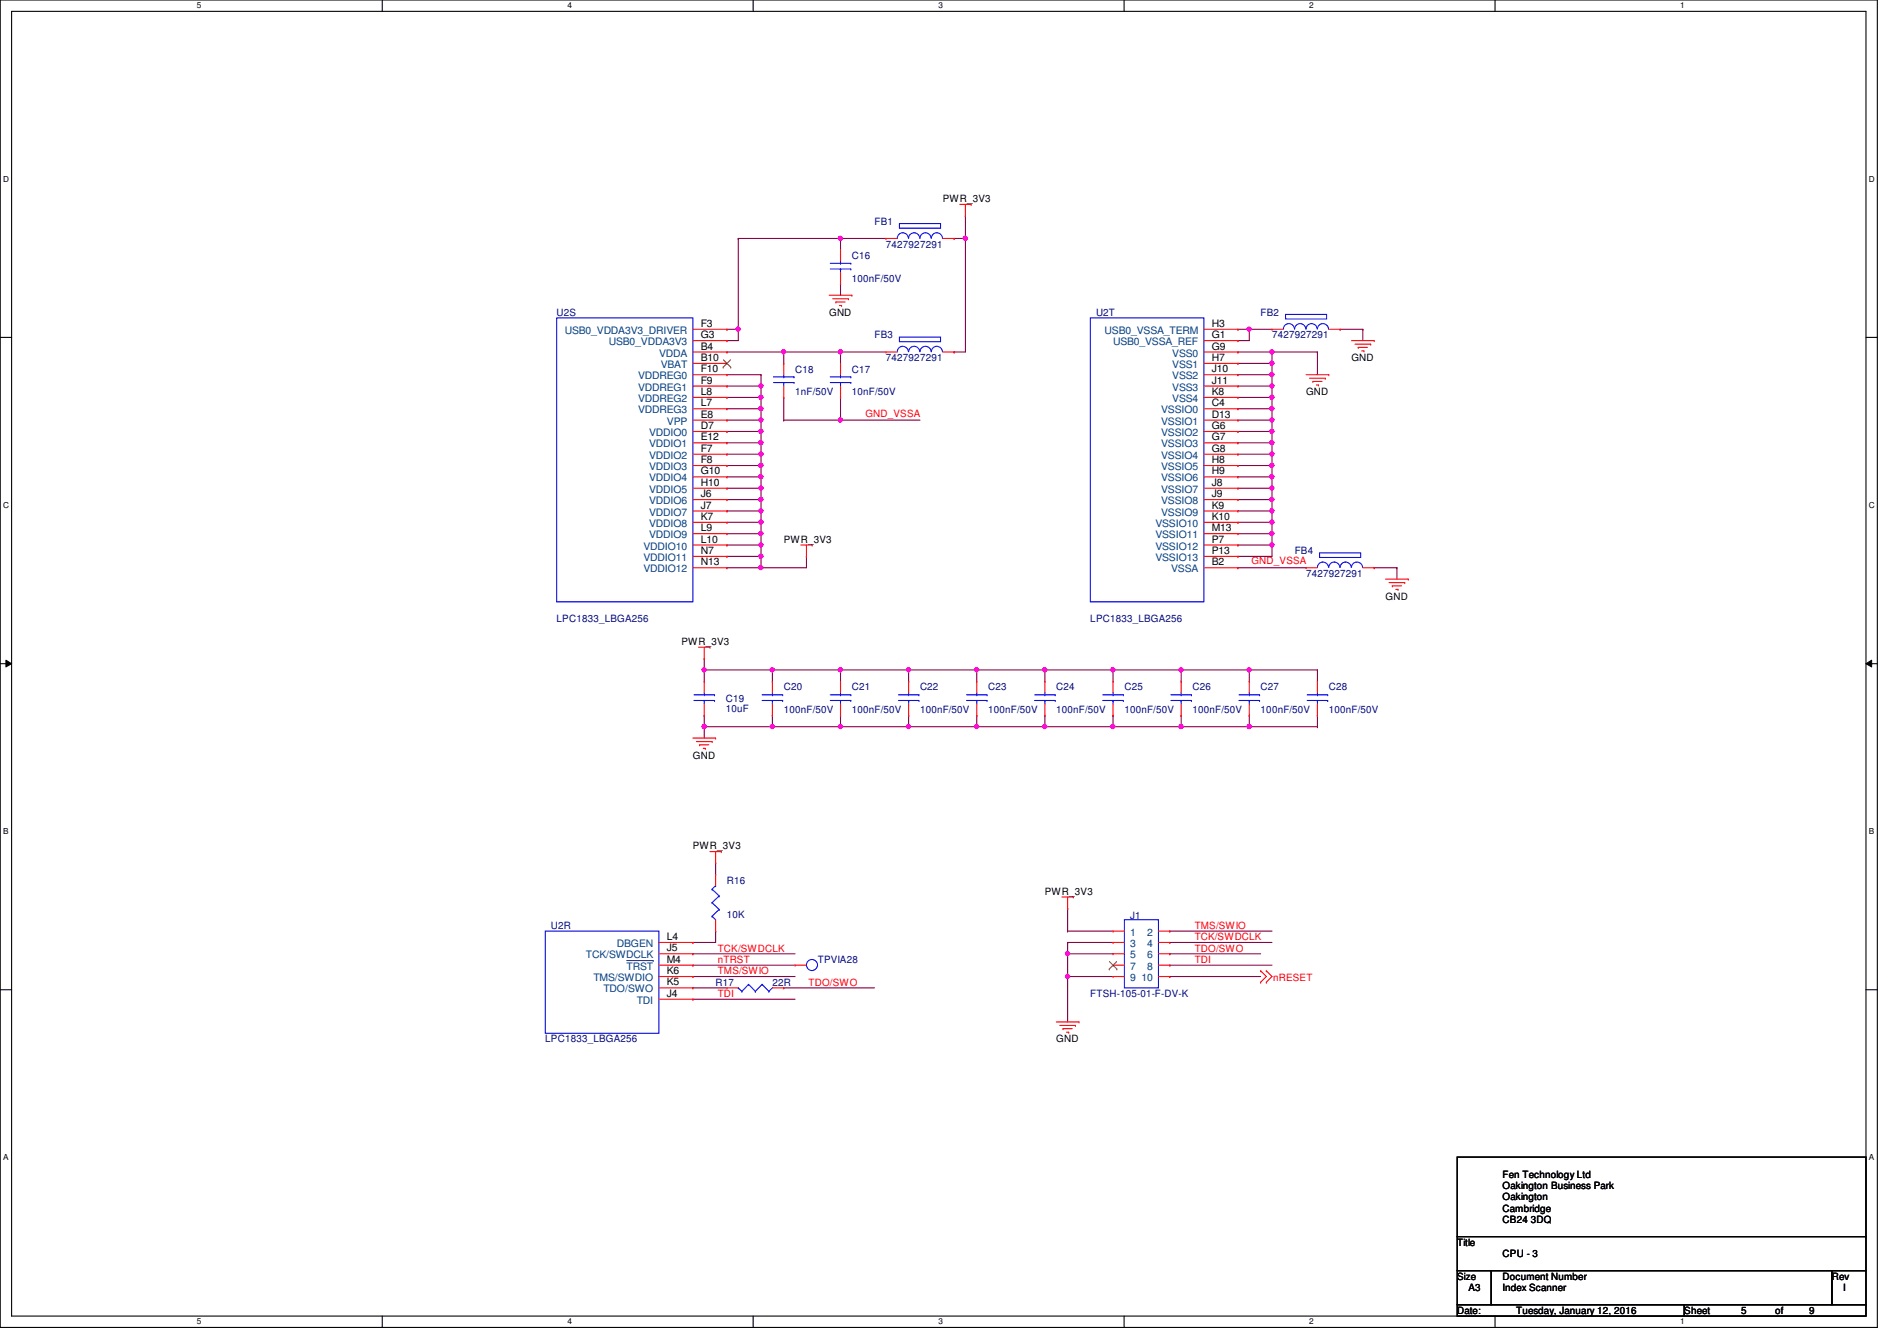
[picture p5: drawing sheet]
<svg xmlns="http://www.w3.org/2000/svg" width="297mm" height="210mm" viewBox="0 0 297 210" stroke-linecap="round" stroke-linejoin="round" font-family="sans-serif">
<path d="M0 0h294v207.9h-294zM1.8 1.8h290.4v204.3h-290.4z" fill="none" stroke="#000" stroke-width=".17"/>
<g fill="#fff">
<path d="M30.8 .2h.7v1.4h-.7z"/>
<path d="M30.8 206.2h.7v1.4h-.7z"/>
</g>
<path d="M59.9 0v1.8M59.9 206.1v1.8" fill="none" stroke="#000" stroke-width=".17"/>
<g fill="#fff">
<path d="M88.9 .2h.6v1.4h-.6z"/>
<path d="M88.9 206.2h.6v1.4h-.6z"/>
</g>
<path d="M117.9 0v1.8M117.9 206.1v1.8" fill="none" stroke="#000" stroke-width=".17"/>
<g fill="#fff">
<path d="M146.9 .2h.7v1.4h-.7z"/>
<path d="M146.9 206.2h.7v1.4h-.7z"/>
</g>
<path d="M176 0v1.8M176 206.1v1.8" fill="none" stroke="#000" stroke-width=".17"/>
<g fill="#fff">
<path d="M205 .2h.7v1.4h-.7z"/>
<path d="M205 206.2h.7v1.4h-.7z"/>
</g>
<path d="M234.1 0v1.8M234.1 206.1v1.8" fill="none" stroke="#000" stroke-width=".17"/>
<g fill="#fff">
<path d="M263.1 .2h.7v1.4h-.7z"/>
<path d="M263.1 206.2h.7v1.4h-.7z"/>
<path d="M.5 27.3h.9v1.4h-.9z"/>
<path d="M292.6 27.3h.9v1.4h-.9z"/>
<path d="M.5 78.4h.9v1.4h-.9z"/>
<path d="M292.6 78.4h.9v1.4h-.9z"/>
</g>
<path d="M0 52.8h1.8M292.2 52.8h1.8" fill="none" stroke="#000" stroke-width=".17"/>
<g fill="#fff">
<path d="M.5 129.5h.8v1.4h-.8z"/>
<path d="M292.6 129.5h.9v1.4h-.9z"/>
</g>
<path d="M0 103.9h1.8M292.2 103.9h1.8" fill="none" stroke="#000" stroke-width=".17"/>
<path d="M.9 103.4l.9 .5-.9 .5zM292.2 103.9l.9-.5v1z" fill="#000"/>
<path d="M.9 103.4l.9 .5-.9 .5zM292.2 103.9l.9-.5v1z" fill="none" stroke="#000" stroke-width=".16"/>
<g fill="#fff">
<path d="M.5 180.5h.8v1.4h-.8z"/>
<path d="M292.6 180.5h.9v1.4h-.9z"/>
</g>
<path d="M0 155h1.8M292.2 155h1.8" fill="none" stroke="#000" stroke-width=".17"/>
<path d="M113.8 67.6h.1M113.8 67.6h5.4M119.2 67.6h.1M119.2 67.6v1.7M113.8 88.9h.1M113.8 87.1h.1M113.8 87.1h5.4M119.2 87.1h.1M119.2 87.1v1.8h-5.4" fill="none" stroke="#800040" stroke-width=".17"/>
<circle cx="119.1" cy="88.9" r=".32" fill="#f0f"/>
<circle cx="119.1" cy="88.9" r=".32" fill="none" stroke="#f0f" stroke-width=".17"/>
<circle cx="119.1" cy="87.1" r=".32" fill="#f0f"/>
<circle cx="119.1" cy="87.1" r=".32" fill="none" stroke="#f0f" stroke-width=".17"/>
<path d="M113.8 85.3h.1M113.8 85.3h5.4M119.2 85.3h.1M119.2 85.3v1.8" fill="none" stroke="#800040" stroke-width=".17"/>
<circle cx="119.1" cy="85.3" r=".32" fill="#f0f"/>
<circle cx="119.1" cy="85.3" r=".32" fill="none" stroke="#f0f" stroke-width=".17"/>
<path d="M113.8 83.6h.1M113.8 81.8h.1M113.8 83.6h5.4M113.8 81.8h5.4M119.2 83.6h.1M119.2 81.8h.1M119.2 81.8v3.5" fill="none" stroke="#800040" stroke-width=".17"/>
<circle cx="119.1" cy="83.5" r=".32" fill="#f0f"/>
<circle cx="119.1" cy="83.5" r=".32" fill="none" stroke="#f0f" stroke-width=".17"/>
<path d="M113.8 80h.1M113.8 80h5.4M119.2 80h.1M119.2 80v1.8" fill="none" stroke="#800040" stroke-width=".17"/>
<circle cx="119.1" cy="81.8" r=".32" fill="#f0f"/>
<circle cx="119.1" cy="81.8" r=".32" fill="none" stroke="#f0f" stroke-width=".17"/>
<path d="M113.8 78.2h.1M113.8 78.2h5.4M119.2 78.2h.1M119.2 78.2v1.8" fill="none" stroke="#800040" stroke-width=".17"/>
<circle cx="119.1" cy="80" r=".32" fill="#f0f"/>
<circle cx="119.1" cy="80" r=".32" fill="none" stroke="#f0f" stroke-width=".17"/>
<circle cx="119.1" cy="78.2" r=".32" fill="#f0f"/>
<circle cx="119.1" cy="78.2" r=".32" fill="none" stroke="#f0f" stroke-width=".17"/>
<path d="M113.8 76.5h.1M113.8 76.5h5.4M119.2 76.5h.1M119.2 76.5v1.7" fill="none" stroke="#800040" stroke-width=".17"/>
<circle cx="119.1" cy="76.4" r=".32" fill="#f0f"/>
<circle cx="119.1" cy="76.4" r=".32" fill="none" stroke="#f0f" stroke-width=".17"/>
<path d="M113.8 74.7h.1M113.8 74.7h5.4" fill="none" stroke="#800040" stroke-width=".17"/>
<circle cx="119.1" cy="74.6" r=".32" fill="#f0f"/>
<circle cx="119.1" cy="74.6" r=".32" fill="none" stroke="#f0f" stroke-width=".17"/>
<path d="M113.8 72.9h.1M113.8 71.1h.1M113.8 72.9h5.4M113.8 71.1h5.4M119.2 74.7h.1M119.2 72.9h.1M119.2 71.1h.1M119.2 71.1v5.4" fill="none" stroke="#800040" stroke-width=".17"/>
<circle cx="119.1" cy="72.9" r=".32" fill="#f0f"/>
<circle cx="119.1" cy="72.9" r=".32" fill="none" stroke="#f0f" stroke-width=".17"/>
<circle cx="119.1" cy="71.1" r=".32" fill="#f0f"/>
<circle cx="119.1" cy="71.1" r=".32" fill="none" stroke="#f0f" stroke-width=".17"/>
<path d="M113.8 69.3h.1M113.8 69.3h5.4M119.2 69.3h.1M119.2 69.3v1.8" fill="none" stroke="#800040" stroke-width=".17"/>
<circle cx="119.1" cy="69.3" r=".32" fill="#f0f"/>
<circle cx="119.1" cy="69.3" r=".32" fill="none" stroke="#f0f" stroke-width=".17"/>
<path d="M113.8 58.7h.1M113.8 58.7h5.4M119.2 58.7h.1M119.2 58.7v1.8" fill="none" stroke="#800040" stroke-width=".17"/>
<circle cx="119.1" cy="60.4" r=".32" fill="#f0f"/>
<circle cx="119.1" cy="60.4" r=".32" fill="none" stroke="#f0f" stroke-width=".17"/>
<path d="M113.8 60.5h.1M113.8 60.5h5.4M119.2 60.5h.1M119.2 60.5v1.7" fill="none" stroke="#800040" stroke-width=".17"/>
<circle cx="119.1" cy="62.2" r=".32" fill="#f0f"/>
<circle cx="119.1" cy="62.2" r=".32" fill="none" stroke="#f0f" stroke-width=".17"/>
<path d="M113.8 62.2h.1M113.8 62.2h5.4M119.2 62.2h.1M119.2 62.2v1.8" fill="none" stroke="#800040" stroke-width=".17"/>
<circle cx="119.1" cy="64" r=".32" fill="#f0f"/>
<circle cx="119.1" cy="64" r=".32" fill="none" stroke="#f0f" stroke-width=".17"/>
<path d="M113.8 64h.1M113.8 65.8h.1M113.8 64h5.4M113.8 65.8h5.4M119.2 64h.1M119.2 65.8h.1M119.2 64v3.6" fill="none" stroke="#800040" stroke-width=".17"/>
<circle cx="119.1" cy="67.5" r=".32" fill="#f0f"/>
<circle cx="119.1" cy="67.5" r=".32" fill="none" stroke="#f0f" stroke-width=".17"/>
<circle cx="119.1" cy="65.8" r=".32" fill="#f0f"/>
<circle cx="119.1" cy="65.8" r=".32" fill="none" stroke="#f0f" stroke-width=".17"/>
<path d="M193.8 55.1h.1M193.8 55.1h5.4M199.2 55.1h.1M199.2 55.1v1.8M119.2 88.9h.1M126.3 87.1h.1M126.3 87.1v1.8h-7.1M193.8 87.1h.1M193.8 85.3h.1M193.8 87.1h5.4M193.8 85.3h5.4" fill="none" stroke="#800040" stroke-width=".17"/>
<circle cx="199.2" cy="85.3" r=".32" fill="#f0f"/>
<circle cx="199.2" cy="85.3" r=".32" fill="none" stroke="#f0f" stroke-width=".17"/>
<path d="M193.8 83.6h.1M193.8 83.6h5.4M199.2 85.3h.1M199.2 83.6h.1M199.2 83.6v3.5" fill="none" stroke="#800040" stroke-width=".17"/>
<circle cx="199.2" cy="83.5" r=".32" fill="#f0f"/>
<circle cx="199.2" cy="83.5" r=".32" fill="none" stroke="#f0f" stroke-width=".17"/>
<path d="M193.8 81.8h.1M193.8 80h.1M193.8 81.8h5.4M193.8 80h5.4M199.2 81.8h.1M199.2 80h.1M199.2 80v3.6" fill="none" stroke="#800040" stroke-width=".17"/>
<circle cx="199.2" cy="81.8" r=".32" fill="#f0f"/>
<circle cx="199.2" cy="81.8" r=".32" fill="none" stroke="#f0f" stroke-width=".17"/>
<path d="M193.8 78.2h.1M193.8 78.2h5.4M199.2 78.2h.1M199.2 78.2v1.8" fill="none" stroke="#800040" stroke-width=".17"/>
<circle cx="199.2" cy="80" r=".32" fill="#f0f"/>
<circle cx="199.2" cy="80" r=".32" fill="none" stroke="#f0f" stroke-width=".17"/>
<circle cx="199.2" cy="78.2" r=".32" fill="#f0f"/>
<circle cx="199.2" cy="78.2" r=".32" fill="none" stroke="#f0f" stroke-width=".17"/>
<path d="M193.8 76.5h.1M193.8 74.7h.1M193.8 76.5h5.4M193.8 74.7h5.4M199.2 76.5h.1M199.2 74.7h.1M199.2 74.7v3.5" fill="none" stroke="#800040" stroke-width=".17"/>
<circle cx="199.2" cy="76.4" r=".32" fill="#f0f"/>
<circle cx="199.2" cy="76.4" r=".32" fill="none" stroke="#f0f" stroke-width=".17"/>
<circle cx="199.2" cy="74.6" r=".32" fill="#f0f"/>
<circle cx="199.2" cy="74.6" r=".32" fill="none" stroke="#f0f" stroke-width=".17"/>
<path d="M193.8 72.9h.1M193.8 71.1h.1M193.8 72.9h5.4M193.8 71.1h5.4M199.2 72.9h.1M199.2 71.1h.1M199.2 71.1v3.6" fill="none" stroke="#800040" stroke-width=".17"/>
<circle cx="199.2" cy="72.9" r=".32" fill="#f0f"/>
<circle cx="199.2" cy="72.9" r=".32" fill="none" stroke="#f0f" stroke-width=".17"/>
<circle cx="199.2" cy="71.1" r=".32" fill="#f0f"/>
<circle cx="199.2" cy="71.1" r=".32" fill="none" stroke="#f0f" stroke-width=".17"/>
<path d="M193.8 69.3h.1M193.8 69.3h5.4M199.2 69.3h.1M199.2 69.3v1.8" fill="none" stroke="#800040" stroke-width=".17"/>
<circle cx="199.2" cy="69.3" r=".32" fill="#f0f"/>
<circle cx="199.2" cy="69.3" r=".32" fill="none" stroke="#f0f" stroke-width=".17"/>
<path d="M193.8 67.6h.1M193.8 65.8h.1M193.8 67.6h5.4M193.8 65.8h5.4M199.2 67.6h.1M199.2 65.8h.1M199.2 65.8v3.5" fill="none" stroke="#800040" stroke-width=".17"/>
<circle cx="199.2" cy="67.5" r=".32" fill="#f0f"/>
<circle cx="199.2" cy="67.5" r=".32" fill="none" stroke="#f0f" stroke-width=".17"/>
<circle cx="199.2" cy="65.8" r=".32" fill="#f0f"/>
<circle cx="199.2" cy="65.8" r=".32" fill="none" stroke="#f0f" stroke-width=".17"/>
<path d="M193.8 64h.1M193.8 64h5.4" fill="none" stroke="#800040" stroke-width=".17"/>
<circle cx="199.2" cy="64" r=".32" fill="#f0f"/>
<circle cx="199.2" cy="64" r=".32" fill="none" stroke="#f0f" stroke-width=".17"/>
<path d="M193.8 62.2h.1M193.8 62.2h5.4M199.2 64h.1M199.2 64v1.8" fill="none" stroke="#800040" stroke-width=".17"/>
<circle cx="199.2" cy="62.2" r=".32" fill="#f0f"/>
<circle cx="199.2" cy="62.2" r=".32" fill="none" stroke="#f0f" stroke-width=".17"/>
<path d="M193.8 60.5h.1M193.8 60.5h5.4M199.2 62.2h.1M199.2 62.2v1.8" fill="none" stroke="#800040" stroke-width=".17"/>
<circle cx="199.2" cy="60.4" r=".32" fill="#f0f"/>
<circle cx="199.2" cy="60.4" r=".32" fill="none" stroke="#f0f" stroke-width=".17"/>
<path d="M193.8 58.7h.1M193.8 58.7h5.4M199.2 60.5h.1M199.2 60.5v1.7" fill="none" stroke="#800040" stroke-width=".17"/>
<circle cx="199.2" cy="58.6" r=".32" fill="#f0f"/>
<circle cx="199.2" cy="58.6" r=".32" fill="none" stroke="#f0f" stroke-width=".17"/>
<path d="M193.8 56.9h.1M193.8 56.9h5.4M199.2 58.7h.1M199.2 58.7v1.8" fill="none" stroke="#800040" stroke-width=".17"/>
<circle cx="199.2" cy="56.9" r=".32" fill="#f0f"/>
<circle cx="199.2" cy="56.9" r=".32" fill="none" stroke="#f0f" stroke-width=".17"/>
<path d="M199.2 56.9h.1M199.2 55.1h.1M199.2 56.9v1.8M199.2 55.1h7.1" fill="none" stroke="#800040" stroke-width=".17"/>
<circle cx="199.2" cy="55.1" r=".32" fill="#f0f"/>
<circle cx="199.2" cy="55.1" r=".32" fill="none" stroke="#f0f" stroke-width=".17"/>
<path d="M206.3 55.1h.1M206.3 55.1v3.6M110.3 112h.1M110.3 113.8h.1M110.3 112v1.8M110.3 113.8h10.6" fill="none" stroke="#800040" stroke-width=".17"/>
<circle cx="120.9" cy="113.8" r=".32" fill="#f0f"/>
<circle cx="120.9" cy="113.8" r=".32" fill="none" stroke="#f0f" stroke-width=".17"/>
<circle cx="110.3" cy="113.8" r=".32" fill="#f0f"/>
<circle cx="110.3" cy="113.8" r=".32" fill="none" stroke="#f0f" stroke-width=".17"/>
<path d="M185 112h.1M185 113.8h.1M185 112v1.8M195.6 112h.1M195.6 112v1.8h-10.6" fill="none" stroke="#800040" stroke-width=".17"/>
<circle cx="195.6" cy="113.8" r=".32" fill="#f0f"/>
<circle cx="195.6" cy="113.8" r=".32" fill="none" stroke="#f0f" stroke-width=".17"/>
<circle cx="184.9" cy="113.8" r=".32" fill="#f0f"/>
<circle cx="184.9" cy="113.8" r=".32" fill="none" stroke="#f0f" stroke-width=".17"/>
<path d="M163.6 112h.1M163.6 113.8h.1M163.6 113.8h21.4M163.6 112v1.8M174.3 112h.1M174.3 113.8h.1M174.3 112v1.8" fill="none" stroke="#800040" stroke-width=".17"/>
<circle cx="174.3" cy="113.8" r=".32" fill="#f0f"/>
<circle cx="174.3" cy="113.8" r=".32" fill="none" stroke="#f0f" stroke-width=".17"/>
<circle cx="163.6" cy="113.8" r=".32" fill="#f0f"/>
<circle cx="163.6" cy="113.8" r=".32" fill="none" stroke="#f0f" stroke-width=".17"/>
<path d="M142.3 112h.1M142.3 113.8h.1M142.3 113.8h21.3M142.3 112v1.8M152.9 112h.1M152.9 113.8h.1M152.9 112v1.8" fill="none" stroke="#800040" stroke-width=".17"/>
<circle cx="152.9" cy="113.8" r=".32" fill="#f0f"/>
<circle cx="152.9" cy="113.8" r=".32" fill="none" stroke="#f0f" stroke-width=".17"/>
<circle cx="142.3" cy="113.8" r=".32" fill="#f0f"/>
<circle cx="142.3" cy="113.8" r=".32" fill="none" stroke="#f0f" stroke-width=".17"/>
<path d="M120.9 112h.1M120.9 113.8h.1M120.9 113.8h21.4M120.9 112v1.8M131.6 112h.1M131.6 113.8h.1M131.6 112v1.8" fill="none" stroke="#800040" stroke-width=".17"/>
<circle cx="131.6" cy="113.8" r=".32" fill="#f0f"/>
<circle cx="131.6" cy="113.8" r=".32" fill="none" stroke="#f0f" stroke-width=".17"/>
<path d="M110.3 104.9h.1M110.3 104.9v1.8" fill="none" stroke="#800040" stroke-width=".17"/>
<circle cx="110.3" cy="104.9" r=".32" fill="#f0f"/>
<circle cx="110.3" cy="104.9" r=".32" fill="none" stroke="#f0f" stroke-width=".17"/>
<path d="M110.3 104.9h.1M110.3 104.9h10.6M195.6 104.9h.1M195.6 104.9v1.8" fill="none" stroke="#800040" stroke-width=".17"/>
<circle cx="195.6" cy="104.9" r=".32" fill="#f0f"/>
<circle cx="195.6" cy="104.9" r=".32" fill="none" stroke="#f0f" stroke-width=".17"/>
<path d="M185 104.9h.1M185 104.9v1.8" fill="none" stroke="#800040" stroke-width=".17"/>
<circle cx="184.9" cy="104.9" r=".32" fill="#f0f"/>
<circle cx="184.9" cy="104.9" r=".32" fill="none" stroke="#f0f" stroke-width=".17"/>
<path d="M174.3 104.9h.1M174.3 104.9v1.8M185 104.9h.1M185 104.9h10.6" fill="none" stroke="#800040" stroke-width=".17"/>
<circle cx="174.3" cy="104.9" r=".32" fill="#f0f"/>
<circle cx="174.3" cy="104.9" r=".32" fill="none" stroke="#f0f" stroke-width=".17"/>
<path d="M163.6 104.9h.1M163.6 104.9v1.8M174.3 104.9h.1M174.3 104.9h10.7" fill="none" stroke="#800040" stroke-width=".17"/>
<circle cx="163.6" cy="104.9" r=".32" fill="#f0f"/>
<circle cx="163.6" cy="104.9" r=".32" fill="none" stroke="#f0f" stroke-width=".17"/>
<path d="M152.9 104.9h.1M152.9 104.9v1.8M163.6 104.9h.1M163.6 104.9h10.7" fill="none" stroke="#800040" stroke-width=".17"/>
<circle cx="152.9" cy="104.9" r=".32" fill="#f0f"/>
<circle cx="152.9" cy="104.9" r=".32" fill="none" stroke="#f0f" stroke-width=".17"/>
<path d="M142.3 104.9h.1M142.3 104.9v1.8M152.9 104.9h.1M152.9 104.9h10.7" fill="none" stroke="#800040" stroke-width=".17"/>
<circle cx="142.3" cy="104.9" r=".32" fill="#f0f"/>
<circle cx="142.3" cy="104.9" r=".32" fill="none" stroke="#f0f" stroke-width=".17"/>
<path d="M131.6 104.9h.1M131.6 104.9v1.8M142.3 104.9h.1M142.3 104.9h10.6" fill="none" stroke="#800040" stroke-width=".17"/>
<circle cx="131.6" cy="104.9" r=".32" fill="#f0f"/>
<circle cx="131.6" cy="104.9" r=".32" fill="none" stroke="#f0f" stroke-width=".17"/>
<path d="M120.9 104.9h.1M120.9 104.9v1.8M131.6 104.9h.1M131.6 104.9h10.7" fill="none" stroke="#800040" stroke-width=".17"/>
<circle cx="120.9" cy="104.9" r=".32" fill="#f0f"/>
<circle cx="120.9" cy="104.9" r=".32" fill="none" stroke="#f0f" stroke-width=".17"/>
<g fill="none" stroke="#800040" stroke-width=".17">
<path d="M110.3 103.1h.1M110.3 113.8h.1M110.3 103.1v1.8M110.3 113.8v1.8M120.9 104.9h.1M120.9 104.9h10.7M112.1 135.1h.1M112.1 135.1v1.8M108.5 147.6h.1M108.5 149.4h.1M108.5 151.1h.1M108.5 152.9h.1"/>
<path d="M108.5 156.5h.1M108.5 154.7h.1M108.5 149.4h16M108.5 151.1h16M108.5 152.9h16M108.5 156.5h16M108.5 154.7h5.3M112.1 145.8h.1M112.1 145.8v1.8h-3.6M122.7 154.7h.1M122.7 154.7h14.2M167.2 149.4h.1"/>
<path d="M167.2 152.9h.1M167.2 149.4h7.1M167.2 152.9h7.1M167.2 149.4v10.6"/>
</g>
<circle cx="167.1" cy="152.9" r=".32" fill="#f0f"/>
<circle cx="167.1" cy="152.9" r=".32" fill="none" stroke="#f0f" stroke-width=".17"/>
<path d="M167.2 147.6h.1M167.2 147.6h7.1M167.2 147.6v1.8" fill="none" stroke="#800040" stroke-width=".17"/>
<circle cx="167.1" cy="149.3" r=".32" fill="#f0f"/>
<circle cx="167.1" cy="149.3" r=".32" fill="none" stroke="#f0f" stroke-width=".17"/>
<g fill="none" stroke="#800040" stroke-width=".17">
<path d="M151.2 37.3h.1M151.2 37.3v17.8h-1.8M113.8 55.1h.1M113.8 55.1h8.9M131.6 55.1h.1M131.6 55.1h7.1M149.4 55.1h.1M193.8 88.9h.1M193.8 88.9h10.7M215.2 88.9h.1M215.2 88.9h3.5M218.7 88.9h.1"/>
<path d="M218.7 88.9v1.8M167.2 145.8h.1M167.2 142.2h.1M167.2 145.8h7.1M167.2 142.2v3.6M183.2 147.6h.1M183.2 145.8h.1M183.2 149.4h.1M183.2 151.1h.1M183.2 152.9h.1M183.2 145.8h16M183.2 147.6h16"/>
<path d="M183.2 149.4h14.2M183.2 151.1h16M183.2 152.9h14.2"/>
</g>
<circle cx="151.1" cy="37.3" r=".32" fill="#f0f"/>
<circle cx="151.1" cy="37.3" r=".32" fill="none" stroke="#f0f" stroke-width=".17"/>
<path d="M149.4 37.3h.1M151.2 33.8h.1M151.2 33.8v3.5h-1.8M122.7 55.1h.1M122.7 55.1v1.8M122.7 55.1h8.9M131.6 55.1h.1M131.6 55.1v1.8M131.6 65.8h.1M131.6 62.2h.1M131.6 62.2v3.6M131.6 65.8h12.5" fill="none" stroke="#800040" stroke-width=".17"/>
<circle cx="131.6" cy="55.1" r=".32" fill="#f0f"/>
<circle cx="131.6" cy="55.1" r=".32" fill="none" stroke="#f0f" stroke-width=".17"/>
<circle cx="122.7" cy="55.1" r=".32" fill="#f0f"/>
<circle cx="122.7" cy="55.1" r=".32" fill="none" stroke="#f0f" stroke-width=".17"/>
<path d="M122.7 62.2h.1M122.7 65.8h.1M122.7 62.2v3.6M122.7 65.8h8.9" fill="none" stroke="#800040" stroke-width=".17"/>
<circle cx="131.6" cy="65.8" r=".32" fill="#f0f"/>
<circle cx="131.6" cy="65.8" r=".32" fill="none" stroke="#f0f" stroke-width=".17"/>
<path d="M193.8 53.3h.1M193.8 51.6h.1M193.8 51.6h5.4M195.6 51.6h.1M195.6 51.6v1.7h-1.8M209.8 51.6h.1M209.8 51.6h3.6M213.4 51.6h.1M213.4 51.6v1.7" fill="none" stroke="#800040" stroke-width=".17"/>
<circle cx="195.6" cy="51.5" r=".32" fill="#f0f"/>
<circle cx="195.6" cy="51.5" r=".32" fill="none" stroke="#f0f" stroke-width=".17"/>
<path d="M115.6 37.3h.1M115.6 37.3v16h-1.8M131.6 37.3h.1M131.6 37.3v1.8M131.6 37.3h7.1M113.8 53.3h.1M113.8 51.6h.1M113.8 51.6h1.8M115.6 51.6h.1M131.6 44.4h.1M131.6 44.4v1.8" fill="none" stroke="#800040" stroke-width=".17"/>
<circle cx="115.6" cy="51.5" r=".32" fill="#f0f"/>
<circle cx="115.6" cy="51.5" r=".32" fill="none" stroke="#f0f" stroke-width=".17"/>
<path d="M115.6 37.3h.1M115.6 37.3h16" fill="none" stroke="#800040" stroke-width=".17"/>
<circle cx="131.6" cy="37.3" r=".32" fill="#f0f"/>
<circle cx="131.6" cy="37.3" r=".32" fill="none" stroke="#f0f" stroke-width=".17"/>
<path d="M195.6 104.9h.1M195.6 113.8h10.7M195.6 104.9h10.7M206.3 113.8h.1M206.3 112h.1M206.3 104.9h.1M206.3 104.9v1.8M206.3 112v1.8" fill="none" stroke="#800040" stroke-width=".17"/>
<g fill="none" stroke="#f00" stroke-width=".17">
<path d="M131.6 39.1h.1M131.6 39.1v1.8M138.7 37.3h.1M138.7 37.3h1.8M147.6 37.3h1.8M149.4 37.3h.1M150.3 32h1.8M151.2 33.8h.1M151.2 32v1.8M152.1 32h.1M108.5 58.7h5.3M108.5 53.3h5.3"/>
<path d="M108.5 55.1h5.3M108.5 56.9h5.3M108.5 51.6h5.3M113.8 51.6h.1M113.8 53.3h.1M113.8 55.1h.1M113.8 56.9h.1M113.8 58.7h.1M122.7 56.9h.1M122.7 56.9v1.8M129.8 46.2h3.6M130.4 46.8h2.4"/>
<path d="M130.9 47.3h.1M130.9 47.3h1.4M131.4 47.8h.4M131.6 44.4h.1M131.6 56.9h.1M131.6 42.7v1.7M131.6 56.9v1.8M131.8 47.8h.1M132.8 46.8h.1M133.4 46.2h.1M138.7 55.1h.1M138.7 55.1h1.8"/>
<path d="M147.6 55.1h1.8M149.4 55.1h.1M188.5 58.7h5.3M188.5 53.3h5.3M188.5 55.1h5.3M188.5 56.9h5.3M188.5 51.6h5.3M193.8 55.1h.1M193.8 56.9h.1M193.8 58.7h.1M193.8 51.6h.1M193.8 53.3h.1"/>
<path d="M199.2 51.6h.1M199.2 51.6h1.8M204.5 58.7h3.6M205.1 59.2h2.4M205.6 59.7h.1M205.6 59.7h1.4M207.5 59.2h.1M208.1 58.7h.1M208.1 51.6h1.7M209.8 51.6h.1M211.6 53.3h3.6M212.2 53.9h2.4"/>
<path d="M212.7 54.4h.1M212.7 54.4h1.4M213.2 54.9h.4M213.6 54.9h.1M214.6 53.9h.1M215.2 53.3h.1M108.5 60.5h5.3M108.5 62.2h5.3M108.5 64h5.3M108.5 65.8h5.3M108.5 67.6h5.3M108.5 69.3h5.3"/>
<path d="M108.5 71.1h5.3M108.5 72.9h5.3M108.5 74.7h5.3M108.5 76.5h5.3M108.5 78.2h5.3M113.8 60.5h.1M113.8 62.2h.1M113.8 64h.1M113.8 65.8h.1M113.8 67.6h.1M113.8 69.3h.1M113.8 71.1h.1"/>
<path d="M113.8 72.9h.1M113.8 74.7h.1M113.8 76.5h.1M113.8 78.2h.1M122.7 62.2h.1M122.7 60.5v1.7M131.6 62.2h.1M131.6 60.5v1.7M188.5 60.5h5.3M188.5 62.2h5.3M188.5 64h5.3M188.5 65.8h5.3"/>
<path d="M188.5 67.6h5.3M188.5 69.3h5.3M188.5 71.1h5.3M188.5 72.9h5.3M188.5 74.7h5.3M188.5 76.5h5.3M188.5 78.2h5.3M193.8 60.5h.1M193.8 62.2h.1M193.8 64h.1M193.8 65.8h.1M193.8 67.6h.1"/>
<path d="M193.8 69.3h.1M193.8 71.1h.1M193.8 72.9h.1M193.8 74.7h.1M193.8 76.5h.1M193.8 78.2h.1M206.1 60.3h.4M206.5 60.3h.1M108.5 85.3h5.3M108.5 80h5.3M108.5 81.8h5.3M108.5 83.6h5.3"/>
<path d="M108.5 87.1h5.3M108.5 88.9h5.3M113.8 80h.1M113.8 81.8h.1M113.8 83.6h.1M113.8 85.3h.1M113.8 87.1h.1M113.8 88.9h.1M125.4 85.3h1.8M126.3 87.1h.1M126.3 85.3v1.8M127.2 85.3h.1"/>
<path d="M188.5 85.3h5.3M188.5 80h5.3M188.5 81.8h5.3M188.5 83.6h5.3M188.5 87.1h5.3M188.5 88.9h5.3M193.8 80h.1M193.8 81.8h.1M193.8 83.6h.1M193.8 85.3h.1M193.8 87.1h.1M193.8 88.9h.1"/>
<path d="M204.5 88.9h.1M204.5 88.9h1.8M213.4 88.9h1.8M215.2 88.9h.1M217 90.7h3.5M217.5 91.2h2.5M218 91.7h.1M218 91.7h1.5M218.6 92.3h.3M218.9 92.3h.1M220 91.2h.1M220.5 90.7h.1"/>
<path d="M108.5 115.6h3.6M109 116.1h2.5M109.4 101.3h1.8M109.6 116.6h.1M109.6 116.6h1.4M110.1 117.2h.3M110.3 103.1h.1M110.3 106.7h.1M110.3 112h.1M110.3 101.3v1.8M110.3 106.7v1.8M110.3 110.2v1.8"/>
<path d="M110.4 117.2h.1M111.2 101.3h.1M111.5 116.1h.1M112.1 115.6h.1M120.9 106.7h.1M120.9 112h.1M120.9 106.7v1.8M120.9 110.2v1.8M131.6 106.7h.1M131.6 112h.1M131.6 106.7v1.8M131.6 110.2v1.8"/>
<path d="M142.3 106.7h.1M142.3 112h.1M142.3 106.7v1.8M142.3 110.2v1.8M152.9 106.7h.1M152.9 112h.1M152.9 106.7v1.8M152.9 110.2v1.8M163.6 106.7h.1M163.6 112h.1M163.6 106.7v1.8M163.6 110.2v1.8"/>
<path d="M174.3 106.7h.1M174.3 112h.1M174.3 106.7v1.8M174.3 110.2v1.8M185 106.7h.1M185 112h.1M185 106.7v1.8M185 110.2v1.8M195.6 106.7h.1M195.6 112h.1M195.6 106.7v1.8M195.6 110.2v1.8"/>
<path d="M206.3 106.7h.1M206.3 112h.1M206.3 106.7v1.8M206.3 110.2v1.8M111.2 133.3h1.7M112.1 135.1h.1M112.1 136.9h.1M112.1 133.3v1.8M112.1 136.9v1.8M112.9 133.3h.1M103.2 147.6h5.3M103.2 149.4h5.3"/>
<path d="M103.2 151.1h5.3M103.2 152.9h5.3M103.2 154.7h5.3M103.2 156.5h5.3M108.5 147.6h.1M108.5 149.4h.1M108.5 151.1h.1M108.5 152.9h.1M108.5 154.7h.1M108.5 156.5h.1M112.1 145.8h.1M112.1 144v1.8"/>
<path d="M113.8 154.7h.1M113.8 154.7h1.8M120.9 154.7h1.8M122.7 154.7h.1M124.5 151.1h.1M124.5 151.1h1.8M166.3 140.5h1.8M167.2 142.2h.1M167.2 140.5v1.7M168.1 140.5h.1M174.3 145.8h.1M174.3 147.6h.1"/>
<path d="M174.3 149.4h.1M174.3 151.1h.1M174.3 152.9h.1M174.3 147.6h1.8M174.3 149.4h1.8M174.3 151.1h1.8M174.3 152.9h1.8M174.3 145.8h1.8M181.4 147.6h1.8M181.4 149.4h1.8M181.4 151.1h1.8M181.4 152.9h1.8"/>
<path d="M181.4 145.8h1.8M183.2 145.8h.1M183.2 147.6h.1M183.2 149.4h.1M183.2 151.1h.1M183.2 152.9h.1M197.4 152h.1M197.4 153.8h.1M197.4 152l.9 .9-.9 .9M198.3 152h.1M198.3 153.8h.1M198.3 152l.9 .9-.9 .9"/>
<path d="M165.4 160h3.5M165.9 160.6h2.5M166.5 161.1h.1M166.5 161.1h1.4M167 161.6h.3M167.3 161.6h.1M168.4 160.6h.1M168.9 160h.1"/>
</g>
<path d="M228.2 181.2h64v12.4h-64zM228.2 193.6h64v5.4h-64zM228.2 199h5.3v5.3h-5.3zM233.5 199h53.3v5.3h-53.3zM286.8 199h5.4v5.3h-5.4zM228.2 204.3h35.5v1.8h-35.5zM263.7 204.3h28.5v1.8h-28.5z" fill="none" stroke="#000" stroke-width=".17"/>
<g fill="none" stroke="#00f" stroke-width=".17">
<path d="M140.5 37.3a.87 .87 0 0 1 .9-.9 .87 .87 0 0 1 .8 .9M140.8 35h6.5v.7h-6.5zM142.3 37.3a.87 .87 0 0 1 .8-.9 .87 .87 0 0 1 .9 .9M144.1 37.3a.87 .87 0 0 1 .8-.9 .87 .87 0 0 1 .9 .9M145.8 37.3a.87 .87 0 0 1 .9-.9 .87 .87 0 0 1 .9 .9M87.2 49.8h21.3v44.4h-21.3zM121.1 59.9h3.2M121.1 59h3.2M122.7 59h.1M122.7 59.9h.1M122.7 58.7v.3M122.7 59.9v.6"/>
<path d="M124.3 59.9h.1M124.3 59h.1M130 42.1h3.2M130 41.2h3.2M130 59.9h3.2M130 59h3.2M131.6 41.2h.1M131.6 42.1h.1M131.6 59h.1M131.6 59.9h.1M131.6 40.9v.3M131.6 42.1v.6"/>
<path d="M131.6 58.7v.3M131.6 59.9v.6M133.2 42.1h.1M133.2 41.2h.1M133.2 59.9h.1M133.2 59h.1M140.5 55.1a.87 .87 0 0 1 .9-.9 .87 .87 0 0 1 .8 .9M140.8 52.8h6.5v.7h-6.5zM142.3 55.1a.87 .87 0 0 1 .8-.9 .87 .87 0 0 1 .9 .9M144.1 55.1a.87 .87 0 0 1 .8-.9 .87 .87 0 0 1 .9 .9M145.8 55.1a.87 .87 0 0 1 .9-.9 .87 .87 0 0 1 .9 .9M170.7 49.8h17.8v44.4h-17.8z"/>
<path d="M201 51.5a.87 .87 0 0 1 .8-.8 .87 .87 0 0 1 .9 .8M201.3 49.2h6.4v.8h-6.4zM202.7 51.5a.87 .87 0 0 1 .9-.8 .87 .87 0 0 1 .9 .8M204.5 51.5a.87 .87 0 0 1 .9-.8 .87 .87 0 0 1 .8 .8M206.3 51.5a.87 .87 0 0 1 .9-.8 .87 .87 0 0 1 .8 .8M206.3 88.9a.87 .87 0 0 1 .9-.9 .87 .87 0 0 1 .8 .9M206.6 86.6h6.5v.7h-6.5zM208.1 88.9a.87 .87 0 0 1 .8-.9 .87 .87 0 0 1 .9 .9M209.8 88.9a.87 .87 0 0 1 .9-.9 .87 .87 0 0 1 .9 .9M211.6 88.9a.87 .87 0 0 1 .9-.9 .87 .87 0 0 1 .9 .9M108.7 109.7h3.2M108.7 108.8h3.2"/>
<path d="M110.3 108.8h.1M110.3 109.7h.1M110.3 108.5v.3M110.3 109.7v.5M111.9 109.7h.1M111.9 108.8h.1M119.3 109.7h3.3M119.3 108.8h3.3M120.9 108.8h.1M120.9 109.7h.1M120.9 108.5v.3M120.9 109.7v.5"/>
<path d="M122.6 109.7h.1M122.6 108.8h.1M130 109.7h3.2M130 108.8h3.2M131.6 108.8h.1M131.6 109.7h.1M131.6 108.5v.3M131.6 109.7v.5M133.2 109.7h.1M133.2 108.8h.1M140.7 109.7h3.2M140.7 108.8h3.2"/>
<path d="M142.3 108.8h.1M142.3 109.7h.1M142.3 108.5v.3M142.3 109.7v.5M143.9 109.7h.1M143.9 108.8h.1M151.3 109.7h3.3M151.3 108.8h3.3M152.9 108.8h.1M152.9 109.7h.1M152.9 108.5v.3M152.9 109.7v.5"/>
<path d="M154.6 109.7h.1M154.6 108.8h.1M162 109.7h3.2M162 108.8h3.2M163.6 108.8h.1M163.6 109.7h.1M163.6 108.5v.3M163.6 109.7v.5M165.2 109.7h.1M165.2 108.8h.1M172.7 109.7h3.2M172.7 108.8h3.2"/>
<path d="M174.3 108.8h.1M174.3 109.7h.1M174.3 108.5v.3M174.3 109.7v.5M175.9 109.7h.1M175.9 108.8h.1M183.3 109.7h3.3M183.3 108.8h3.3M185 108.8h.1M185 109.7h.1M185 108.5v.3M185 109.7v.5"/>
<path d="M186.6 109.7h.1M186.6 108.8h.1M194 109.7h3.2M194 108.8h3.2M195.6 108.8h.1M195.6 109.7h.1M195.6 108.5v.3M195.6 109.7v.5M197.2 109.7h.1M197.2 108.8h.1M204.7 109.7h3.2M204.7 108.8h3.2"/>
<path d="M206.3 108.8h.1M206.3 109.7h.1M206.3 108.5v.3M206.3 109.7v.5M207.9 109.7h.1M207.9 108.8h.1M111.5 139.2h.1M111.5 139.2l1.1 1.1M112.1 138.7h.1M112.1 138.7l-.6 .5M85.4 145.8h17.8v16h-17.8zM111.5 143.5h.1"/>
<path d="M111.5 141.4h.1M111.5 143.5l.6 .5M111.5 141.4l1.1 1M112.6 142.4h.1M112.6 140.3h.1M112.6 142.4l-1.1 1.1M112.6 140.3l-1.1 1.1M115.6 154.7h.1M115.6 154.7l.6 .5M116.2 155.2h.1M117.2 154.1h.1M117.2 154.1l1.1 1.1"/>
<path d="M117.2 154.1l-1 1.1M118.3 155.2h.1M119.3 154.1h.1M119.3 154.1l1.1 1.1M119.3 154.1l-1 1.1M120.4 155.2h.1M120.9 154.7l-.5 .5M176.1 144h5.3v10.7h-5.3z"/>
<circle cx="127.1" cy="151.1" r=".87"/>
</g>
<path d="M98.1 150.4h4.2M102.3 150.4h.1" fill="none" stroke="#004080" stroke-width=".16"/>
<path d="M113.2 57.5h.1M113.3 56.3l1.1 1.2M114.4 56.3l-1.2 1.2M114.4 57.5h.1M173.7 151.7h.1M173.7 150.6l1.2 1.1M174.8 150.6l-1.1 1.1M174.9 151.7h.1" fill="none" stroke="#804000" stroke-width=".16"/>
<circle cx="119.1" cy="88.9" r=".32" fill="#f0f"/>
<circle cx="119.1" cy="88.9" r=".32" fill="none" stroke="#f0f" stroke-width=".17"/>
<circle cx="119.1" cy="87.1" r=".32" fill="#f0f"/>
<circle cx="119.1" cy="87.1" r=".32" fill="none" stroke="#f0f" stroke-width=".17"/>
<circle cx="119.1" cy="85.3" r=".32" fill="#f0f"/>
<circle cx="119.1" cy="85.3" r=".32" fill="none" stroke="#f0f" stroke-width=".17"/>
<circle cx="119.1" cy="83.5" r=".32" fill="#f0f"/>
<circle cx="119.1" cy="83.5" r=".32" fill="none" stroke="#f0f" stroke-width=".17"/>
<circle cx="119.1" cy="81.8" r=".32" fill="#f0f"/>
<circle cx="119.1" cy="81.8" r=".32" fill="none" stroke="#f0f" stroke-width=".17"/>
<circle cx="119.1" cy="80" r=".32" fill="#f0f"/>
<circle cx="119.1" cy="80" r=".32" fill="none" stroke="#f0f" stroke-width=".17"/>
<circle cx="119.1" cy="78.2" r=".32" fill="#f0f"/>
<circle cx="119.1" cy="78.2" r=".32" fill="none" stroke="#f0f" stroke-width=".17"/>
<circle cx="119.1" cy="76.4" r=".32" fill="#f0f"/>
<circle cx="119.1" cy="76.4" r=".32" fill="none" stroke="#f0f" stroke-width=".17"/>
<circle cx="119.1" cy="74.6" r=".32" fill="#f0f"/>
<circle cx="119.1" cy="74.6" r=".32" fill="none" stroke="#f0f" stroke-width=".17"/>
<circle cx="119.1" cy="72.9" r=".32" fill="#f0f"/>
<circle cx="119.1" cy="72.9" r=".32" fill="none" stroke="#f0f" stroke-width=".17"/>
<circle cx="119.1" cy="71.1" r=".32" fill="#f0f"/>
<circle cx="119.1" cy="71.1" r=".32" fill="none" stroke="#f0f" stroke-width=".17"/>
<circle cx="119.1" cy="69.3" r=".32" fill="#f0f"/>
<circle cx="119.1" cy="69.3" r=".32" fill="none" stroke="#f0f" stroke-width=".17"/>
<circle cx="119.1" cy="60.4" r=".32" fill="#f0f"/>
<circle cx="119.1" cy="60.4" r=".32" fill="none" stroke="#f0f" stroke-width=".17"/>
<circle cx="119.1" cy="62.2" r=".32" fill="#f0f"/>
<circle cx="119.1" cy="62.2" r=".32" fill="none" stroke="#f0f" stroke-width=".17"/>
<circle cx="119.1" cy="64" r=".32" fill="#f0f"/>
<circle cx="119.1" cy="64" r=".32" fill="none" stroke="#f0f" stroke-width=".17"/>
<circle cx="119.1" cy="67.5" r=".32" fill="#f0f"/>
<circle cx="119.1" cy="67.5" r=".32" fill="none" stroke="#f0f" stroke-width=".17"/>
<circle cx="119.1" cy="65.8" r=".32" fill="#f0f"/>
<circle cx="119.1" cy="65.8" r=".32" fill="none" stroke="#f0f" stroke-width=".17"/>
<circle cx="199.2" cy="85.3" r=".32" fill="#f0f"/>
<circle cx="199.2" cy="85.3" r=".32" fill="none" stroke="#f0f" stroke-width=".17"/>
<circle cx="199.2" cy="83.5" r=".32" fill="#f0f"/>
<circle cx="199.2" cy="83.5" r=".32" fill="none" stroke="#f0f" stroke-width=".17"/>
<circle cx="199.2" cy="81.8" r=".32" fill="#f0f"/>
<circle cx="199.2" cy="81.8" r=".32" fill="none" stroke="#f0f" stroke-width=".17"/>
<circle cx="199.2" cy="80" r=".32" fill="#f0f"/>
<circle cx="199.2" cy="80" r=".32" fill="none" stroke="#f0f" stroke-width=".17"/>
<circle cx="199.2" cy="78.2" r=".32" fill="#f0f"/>
<circle cx="199.2" cy="78.2" r=".32" fill="none" stroke="#f0f" stroke-width=".17"/>
<circle cx="199.2" cy="76.4" r=".32" fill="#f0f"/>
<circle cx="199.2" cy="76.4" r=".32" fill="none" stroke="#f0f" stroke-width=".17"/>
<circle cx="199.2" cy="74.6" r=".32" fill="#f0f"/>
<circle cx="199.2" cy="74.6" r=".32" fill="none" stroke="#f0f" stroke-width=".17"/>
<circle cx="199.2" cy="72.9" r=".32" fill="#f0f"/>
<circle cx="199.2" cy="72.9" r=".32" fill="none" stroke="#f0f" stroke-width=".17"/>
<circle cx="199.2" cy="71.1" r=".32" fill="#f0f"/>
<circle cx="199.2" cy="71.1" r=".32" fill="none" stroke="#f0f" stroke-width=".17"/>
<circle cx="199.2" cy="69.3" r=".32" fill="#f0f"/>
<circle cx="199.2" cy="69.3" r=".32" fill="none" stroke="#f0f" stroke-width=".17"/>
<circle cx="199.2" cy="67.5" r=".32" fill="#f0f"/>
<circle cx="199.2" cy="67.5" r=".32" fill="none" stroke="#f0f" stroke-width=".17"/>
<circle cx="199.2" cy="65.8" r=".32" fill="#f0f"/>
<circle cx="199.2" cy="65.8" r=".32" fill="none" stroke="#f0f" stroke-width=".17"/>
<circle cx="199.2" cy="64" r=".32" fill="#f0f"/>
<circle cx="199.2" cy="64" r=".32" fill="none" stroke="#f0f" stroke-width=".17"/>
<circle cx="199.2" cy="62.2" r=".32" fill="#f0f"/>
<circle cx="199.2" cy="62.2" r=".32" fill="none" stroke="#f0f" stroke-width=".17"/>
<circle cx="199.2" cy="60.4" r=".32" fill="#f0f"/>
<circle cx="199.2" cy="60.4" r=".32" fill="none" stroke="#f0f" stroke-width=".17"/>
<circle cx="199.2" cy="58.6" r=".32" fill="#f0f"/>
<circle cx="199.2" cy="58.6" r=".32" fill="none" stroke="#f0f" stroke-width=".17"/>
<circle cx="199.2" cy="56.9" r=".32" fill="#f0f"/>
<circle cx="199.2" cy="56.9" r=".32" fill="none" stroke="#f0f" stroke-width=".17"/>
<circle cx="199.2" cy="55.1" r=".32" fill="#f0f"/>
<circle cx="199.2" cy="55.1" r=".32" fill="none" stroke="#f0f" stroke-width=".17"/>
<circle cx="120.9" cy="113.8" r=".32" fill="#f0f"/>
<circle cx="120.9" cy="113.8" r=".32" fill="none" stroke="#f0f" stroke-width=".17"/>
<circle cx="110.3" cy="113.8" r=".32" fill="#f0f"/>
<circle cx="110.3" cy="113.8" r=".32" fill="none" stroke="#f0f" stroke-width=".17"/>
<circle cx="195.6" cy="113.8" r=".32" fill="#f0f"/>
<circle cx="195.6" cy="113.8" r=".32" fill="none" stroke="#f0f" stroke-width=".17"/>
<circle cx="184.9" cy="113.8" r=".32" fill="#f0f"/>
<circle cx="184.9" cy="113.8" r=".32" fill="none" stroke="#f0f" stroke-width=".17"/>
<circle cx="174.3" cy="113.8" r=".32" fill="#f0f"/>
<circle cx="174.3" cy="113.8" r=".32" fill="none" stroke="#f0f" stroke-width=".17"/>
<circle cx="163.6" cy="113.8" r=".32" fill="#f0f"/>
<circle cx="163.6" cy="113.8" r=".32" fill="none" stroke="#f0f" stroke-width=".17"/>
<circle cx="152.9" cy="113.8" r=".32" fill="#f0f"/>
<circle cx="152.9" cy="113.8" r=".32" fill="none" stroke="#f0f" stroke-width=".17"/>
<circle cx="142.3" cy="113.8" r=".32" fill="#f0f"/>
<circle cx="142.3" cy="113.8" r=".32" fill="none" stroke="#f0f" stroke-width=".17"/>
<circle cx="131.6" cy="113.8" r=".32" fill="#f0f"/>
<circle cx="131.6" cy="113.8" r=".32" fill="none" stroke="#f0f" stroke-width=".17"/>
<circle cx="110.3" cy="104.9" r=".32" fill="#f0f"/>
<circle cx="110.3" cy="104.9" r=".32" fill="none" stroke="#f0f" stroke-width=".17"/>
<circle cx="195.6" cy="104.9" r=".32" fill="#f0f"/>
<circle cx="195.6" cy="104.9" r=".32" fill="none" stroke="#f0f" stroke-width=".17"/>
<circle cx="184.9" cy="104.9" r=".32" fill="#f0f"/>
<circle cx="184.9" cy="104.9" r=".32" fill="none" stroke="#f0f" stroke-width=".17"/>
<circle cx="174.3" cy="104.9" r=".32" fill="#f0f"/>
<circle cx="174.3" cy="104.9" r=".32" fill="none" stroke="#f0f" stroke-width=".17"/>
<circle cx="163.6" cy="104.9" r=".32" fill="#f0f"/>
<circle cx="163.6" cy="104.9" r=".32" fill="none" stroke="#f0f" stroke-width=".17"/>
<circle cx="152.9" cy="104.9" r=".32" fill="#f0f"/>
<circle cx="152.9" cy="104.9" r=".32" fill="none" stroke="#f0f" stroke-width=".17"/>
<circle cx="142.3" cy="104.9" r=".32" fill="#f0f"/>
<circle cx="142.3" cy="104.9" r=".32" fill="none" stroke="#f0f" stroke-width=".17"/>
<circle cx="131.6" cy="104.9" r=".32" fill="#f0f"/>
<circle cx="131.6" cy="104.9" r=".32" fill="none" stroke="#f0f" stroke-width=".17"/>
<circle cx="120.9" cy="104.9" r=".32" fill="#f0f"/>
<circle cx="120.9" cy="104.9" r=".32" fill="none" stroke="#f0f" stroke-width=".17"/>
<circle cx="167.1" cy="152.9" r=".32" fill="#f0f"/>
<circle cx="167.1" cy="152.9" r=".32" fill="none" stroke="#f0f" stroke-width=".17"/>
<circle cx="167.1" cy="149.3" r=".32" fill="#f0f"/>
<circle cx="167.1" cy="149.3" r=".32" fill="none" stroke="#f0f" stroke-width=".17"/>
<circle cx="151.1" cy="37.3" r=".32" fill="#f0f"/>
<circle cx="151.1" cy="37.3" r=".32" fill="none" stroke="#f0f" stroke-width=".17"/>
<circle cx="131.6" cy="55.1" r=".32" fill="#f0f"/>
<circle cx="131.6" cy="55.1" r=".32" fill="none" stroke="#f0f" stroke-width=".17"/>
<circle cx="122.7" cy="55.1" r=".32" fill="#f0f"/>
<circle cx="122.7" cy="55.1" r=".32" fill="none" stroke="#f0f" stroke-width=".17"/>
<circle cx="131.6" cy="65.8" r=".32" fill="#f0f"/>
<circle cx="131.6" cy="65.8" r=".32" fill="none" stroke="#f0f" stroke-width=".17"/>
<circle cx="195.6" cy="51.5" r=".32" fill="#f0f"/>
<circle cx="195.6" cy="51.5" r=".32" fill="none" stroke="#f0f" stroke-width=".17"/>
<circle cx="115.6" cy="51.5" r=".32" fill="#f0f"/>
<circle cx="115.6" cy="51.5" r=".32" fill="none" stroke="#f0f" stroke-width=".17"/>
<circle cx="131.6" cy="37.3" r=".32" fill="#f0f"/>
<circle cx="131.6" cy="37.3" r=".32" fill="none" stroke="#f0f" stroke-width=".17"/>
<g font-size="1.6" fill="#000080">
<text x="136.9" y="35.2">FB1</text>
<text x="133.4" y="40.6">C16</text>
<text x="138.7" y="38.8">7427927291</text>
<text x="133.4" y="44.1">100nF/50V</text>
<text x="87.2" y="49.4">U2S</text>
<text x="136.9" y="53">FB3</text>
<text x="171.6" y="49.4">U2T</text>
<text x="197.4" y="49.4">FB2</text>
<text x="199.2" y="53">7427927291</text>
<text x="124.5" y="58.3">C18</text>
<text x="133.4" y="58.3">C17</text>
<text x="138.7" y="56.6">7427927291</text>
<text x="124.5" y="61.9">1nF/50V</text>
<text x="133.4" y="61.9">10nF/50V</text>
<text x="202.7" y="86.8">FB4</text>
<text x="204.5" y="90.3">7427927291</text>
<text x="87.2" y="97.5">LPC1833_LBGA256</text>
<text x="170.7" y="97.5">LPC1833_LBGA256</text>
<text x="113.7" y="109.9">C19</text>
<text x="113.7" y="111.5">10uF</text>
<text x="122.7" y="108.1">C20</text>
<text x="122.7" y="111.7">100nF/50V</text>
<text x="133.4" y="108.1">C21</text>
<text x="133.4" y="111.7">100nF/50V</text>
<text x="144.1" y="108.1">C22</text>
<text x="144.1" y="111.7">100nF/50V</text>
<text x="154.7" y="108.1">C23</text>
<text x="154.7" y="111.7">100nF/50V</text>
<text x="165.4" y="108.1">C24</text>
<text x="165.4" y="111.7">100nF/50V</text>
<text x="176.1" y="108.1">C25</text>
<text x="176.1" y="111.7">100nF/50V</text>
<text x="186.7" y="108.1">C26</text>
<text x="186.7" y="111.7">100nF/50V</text>
<text x="197.4" y="108.1">C27</text>
<text x="197.4" y="111.7">100nF/50V</text>
<text x="208.1" y="108.1">C28</text>
<text x="208.1" y="111.7">100nF/50V</text>
<text x="113.8" y="138.3">R16</text>
<text x="113.8" y="143.7">10K</text>
<text x="177" y="143.8">J1</text>
<text x="86.3" y="145.5">U2R</text>
<text x="112.1" y="154.3">R17</text>
<text x="120.9" y="154.3">22R</text>
<text x="128.1" y="150.8">TPVIA28</text>
<text x="170.7" y="156.1">FTSH-105-01-F-DV-K</text>
<text x="85.4" y="163.2">LPC1833_LBGA256</text>
</g>
<g font-size="1.6">
<text x="147.6" y="31.7">PWR_3V3</text>
<text x="109.7" y="51.2">F3</text>
<text x="109.7" y="53">G3</text>
<text x="129.8" y="49.4">GND</text>
<text x="189.7" y="51.2">H3</text>
<text x="189.7" y="53">G1</text>
<text x="109.7" y="54.7">B4</text>
<text x="109.7" y="56.5">B10</text>
<text x="109.7" y="58.3">F10</text>
<text x="189.7" y="54.7">G9</text>
<text x="189.7" y="56.5">H7</text>
<text x="189.7" y="58.3">J10</text>
<text x="211.6" y="56.6">GND</text>
<text x="109.7" y="60.1">F9</text>
<text x="109.7" y="61.8">L8</text>
<text x="109.7" y="63.6">L7</text>
<text x="109.7" y="65.4">E8</text>
<text x="189.7" y="60.1">J11</text>
<text x="189.7" y="61.8">K8</text>
<text x="189.7" y="63.6">C4</text>
<text x="189.7" y="65.4">D13</text>
<text x="204.5" y="61.9">GND</text>
<text x="109.7" y="67.2">D7</text>
<text x="109.7" y="69">E12</text>
<text x="109.7" y="70.7">F7</text>
<text x="189.7" y="67.2">G6</text>
<text x="189.7" y="69">G7</text>
<text x="189.7" y="70.7">G8</text>
<text x="109.7" y="72.5">F8</text>
<text x="109.7" y="74.3">G10</text>
<text x="109.7" y="76.1">H10</text>
<text x="109.7" y="77.9">J6</text>
<text x="189.7" y="72.5">H8</text>
<text x="189.7" y="74.3">H9</text>
<text x="189.7" y="76.1">J8</text>
<text x="189.7" y="77.9">J9</text>
<text x="109.7" y="79.6">J7</text>
<text x="109.7" y="81.4">K7</text>
<text x="109.7" y="83.2">L9</text>
<text x="189.7" y="79.6">K9</text>
<text x="189.7" y="81.4">K10</text>
<text x="189.7" y="83.2">M13</text>
<text x="109.7" y="85">L10</text>
<text x="109.7" y="86.7">N7</text>
<text x="109.7" y="88.5">N13</text>
<text x="122.7" y="85">PWR_3V3</text>
<text x="189.7" y="85">P7</text>
<text x="189.7" y="86.7">P13</text>
<text x="189.7" y="88.5">B2</text>
<text x="217" y="93.9">GND</text>
<text x="106.7" y="101">PWR_3V3</text>
<text x="108.5" y="118.8">GND</text>
<text x="108.5" y="133">PWR_3V3</text>
<text x="163.6" y="140.1">PWR_3V3</text>
<text x="104.4" y="147.2">L4</text>
<text x="104.4" y="149">J5</text>
<text x="104.4" y="150.7">M4</text>
<text x="104.4" y="152.5">K6</text>
<text x="104.4" y="154.3">K5</text>
<text x="104.4" y="156.1">J4</text>
<text x="165.4" y="163.2">GND</text>
<text x="235.3" y="184.4">Fen Technology Ltd</text>
<text x="235.3" y="186.2">Oakington Business Park</text>
<text x="235.3" y="188">Oakington</text>
<text x="235.3" y="189.7">Cambridge</text>
<text x="235.3" y="191.5">CB24 3DQ</text>
<text x="228.2" y="195.1">Title</text>
<text x="235.3" y="196.8">CPU - 3</text>
<text x="228.2" y="200.4">Size</text>
<text x="230" y="202.2">A3</text>
<text x="235.3" y="200.4">Document Number</text>
<text x="235.3" y="202.2">Index Scanner</text>
<text x="286.8" y="200.4">Rev</text>
<text x="288.6" y="202.2">I</text>
<text x="228.2" y="205.7">Date:</text>
<text x="237.4" y="205.7">Tuesday, January 12, 2016</text>
<text x="263.7" y="205.7">Sheet</text>
<text x="272.6" y="205.7">5</text>
<text x="278" y="205.7">of</text>
<text x="283.3" y="205.7">9</text>
</g>
<g font-size="1.6" fill="#004080">
<text x="88.4" y="52.3">USB0_VDDA3V3_DRIVER</text>
<text x="173" y="52.3">USB0_VSSA_TERM</text>
<text x="95.3" y="54.1">USB0_VDDA3V3</text>
<text x="99.9" y="59.4">VDDREG0</text>
<text x="103.2" y="55.8">VDDA</text>
<text x="103.5" y="57.6">VBAT</text>
<text x="174.3" y="54.1">USB0_VSSA_REF</text>
<text x="183.6" y="55.8">VSS0</text>
<text x="183.6" y="57.6">VSS1</text>
<text x="183.6" y="59.4">VSS2</text>
<text x="99.9" y="61.2">VDDREG1</text>
<text x="99.9" y="62.9">VDDREG2</text>
<text x="99.9" y="64.7">VDDREG3</text>
<text x="181.8" y="64.7">VSSIO0</text>
<text x="183.6" y="61.2">VSS3</text>
<text x="183.6" y="62.9">VSS4</text>
<text x="101.6" y="68.3">VDDIO0</text>
<text x="101.6" y="70.1">VDDIO1</text>
<text x="101.6" y="71.8">VDDIO2</text>
<text x="104.4" y="66.5">VPP</text>
<text x="181.8" y="66.5">VSSIO1</text>
<text x="181.8" y="68.3">VSSIO2</text>
<text x="181.8" y="70.1">VSSIO3</text>
<text x="181.8" y="71.8">VSSIO4</text>
<text x="101.6" y="73.6">VDDIO3</text>
<text x="101.6" y="75.4">VDDIO4</text>
<text x="101.6" y="77.2">VDDIO5</text>
<text x="181.8" y="73.6">VSSIO5</text>
<text x="181.8" y="75.4">VSSIO6</text>
<text x="181.8" y="77.2">VSSIO7</text>
<text x="101.6" y="79">VDDIO6</text>
<text x="101.6" y="80.7">VDDIO7</text>
<text x="101.6" y="82.5">VDDIO8</text>
<text x="180.9" y="82.5">VSSIO10</text>
<text x="181.8" y="79">VSSIO8</text>
<text x="181.8" y="80.7">VSSIO9</text>
<text x="100.8" y="86.1">VDDIO10</text>
<text x="100.8" y="87.8">VDDIO11</text>
<text x="100.8" y="89.6">VDDIO12</text>
<text x="101.6" y="84.3">VDDIO9</text>
<text x="180.9" y="84.3">VSSIO11</text>
<text x="180.9" y="86.1">VSSIO12</text>
<text x="180.9" y="87.8">VSSIO13</text>
<text x="183.4" y="89.6">VSSA</text>
<text x="96.6" y="148.3">DBGEN</text>
<text x="177" y="146.5">1</text>
<text x="177" y="148.3">3</text>
<text x="179.6" y="146.5">2</text>
<text x="179.6" y="148.3">4</text>
<text x="91.7" y="150.1">TCK/SWDCLK</text>
<text x="92.9" y="153.6">TMS/SWDIO</text>
<text x="94.5" y="155.4">TDO/SWO</text>
<text x="98.1" y="151.8">TRST</text>
<text x="177" y="150.1">5</text>
<text x="177" y="151.8">7</text>
<text x="177" y="153.6">9</text>
<text x="178.7" y="153.6">10</text>
<text x="179.6" y="150.1">6</text>
<text x="179.6" y="151.8">8</text>
<text x="99.7" y="157.2">TDI</text>
</g>
<g font-size="1.6" fill="#f00">
<text x="135.5" y="65.2">GND_VSSA</text>
<text x="196" y="88.3">GND_VSSA</text>
<text x="112.4" y="149">TCK/SWDCLK</text>
<text x="187.1" y="147.2">TCK/SWDCLK</text>
<text x="187.1" y="145.5">TMS/SWIO</text>
<text x="187.1" y="149">TDO/SWO</text>
<text x="112.4" y="150.8">nTRST</text>
<text x="112.4" y="152.6">TMS/SWIO</text>
<text x="126.6" y="154.3">TDO/SWO</text>
<text x="187.1" y="150.8">TDI</text>
<text x="199.3" y="153.6">nRESET</text>
<text x="112.4" y="156.1">TDI</text>
</g>
<g font-size="1.3">
<text x="30.8" y="1.3">5</text>
<text x="88.9" y="1.3">4</text>
<text x="146.9" y="1.3">3</text>
<text x="205" y="1.3">2</text>
<text x="263.1" y="1.3">1</text>
<text x=".5" y="28.4">D</text>
<text x="292.6" y="28.4">D</text>
<text x=".5" y="79.5">C</text>
<text x="292.6" y="79.5">C</text>
<text x=".5" y="130.6">B</text>
<text x="292.6" y="130.6">B</text>
<text x=".5" y="181.7">A</text>
<text x="292.6" y="181.7">A</text>
<text x="30.8" y="207.4">5</text>
<text x="88.9" y="207.4">4</text>
<text x="146.9" y="207.4">3</text>
<text x="205" y="207.4">2</text>
<text x="263.1" y="207.4">1</text>
</g>
</svg>
